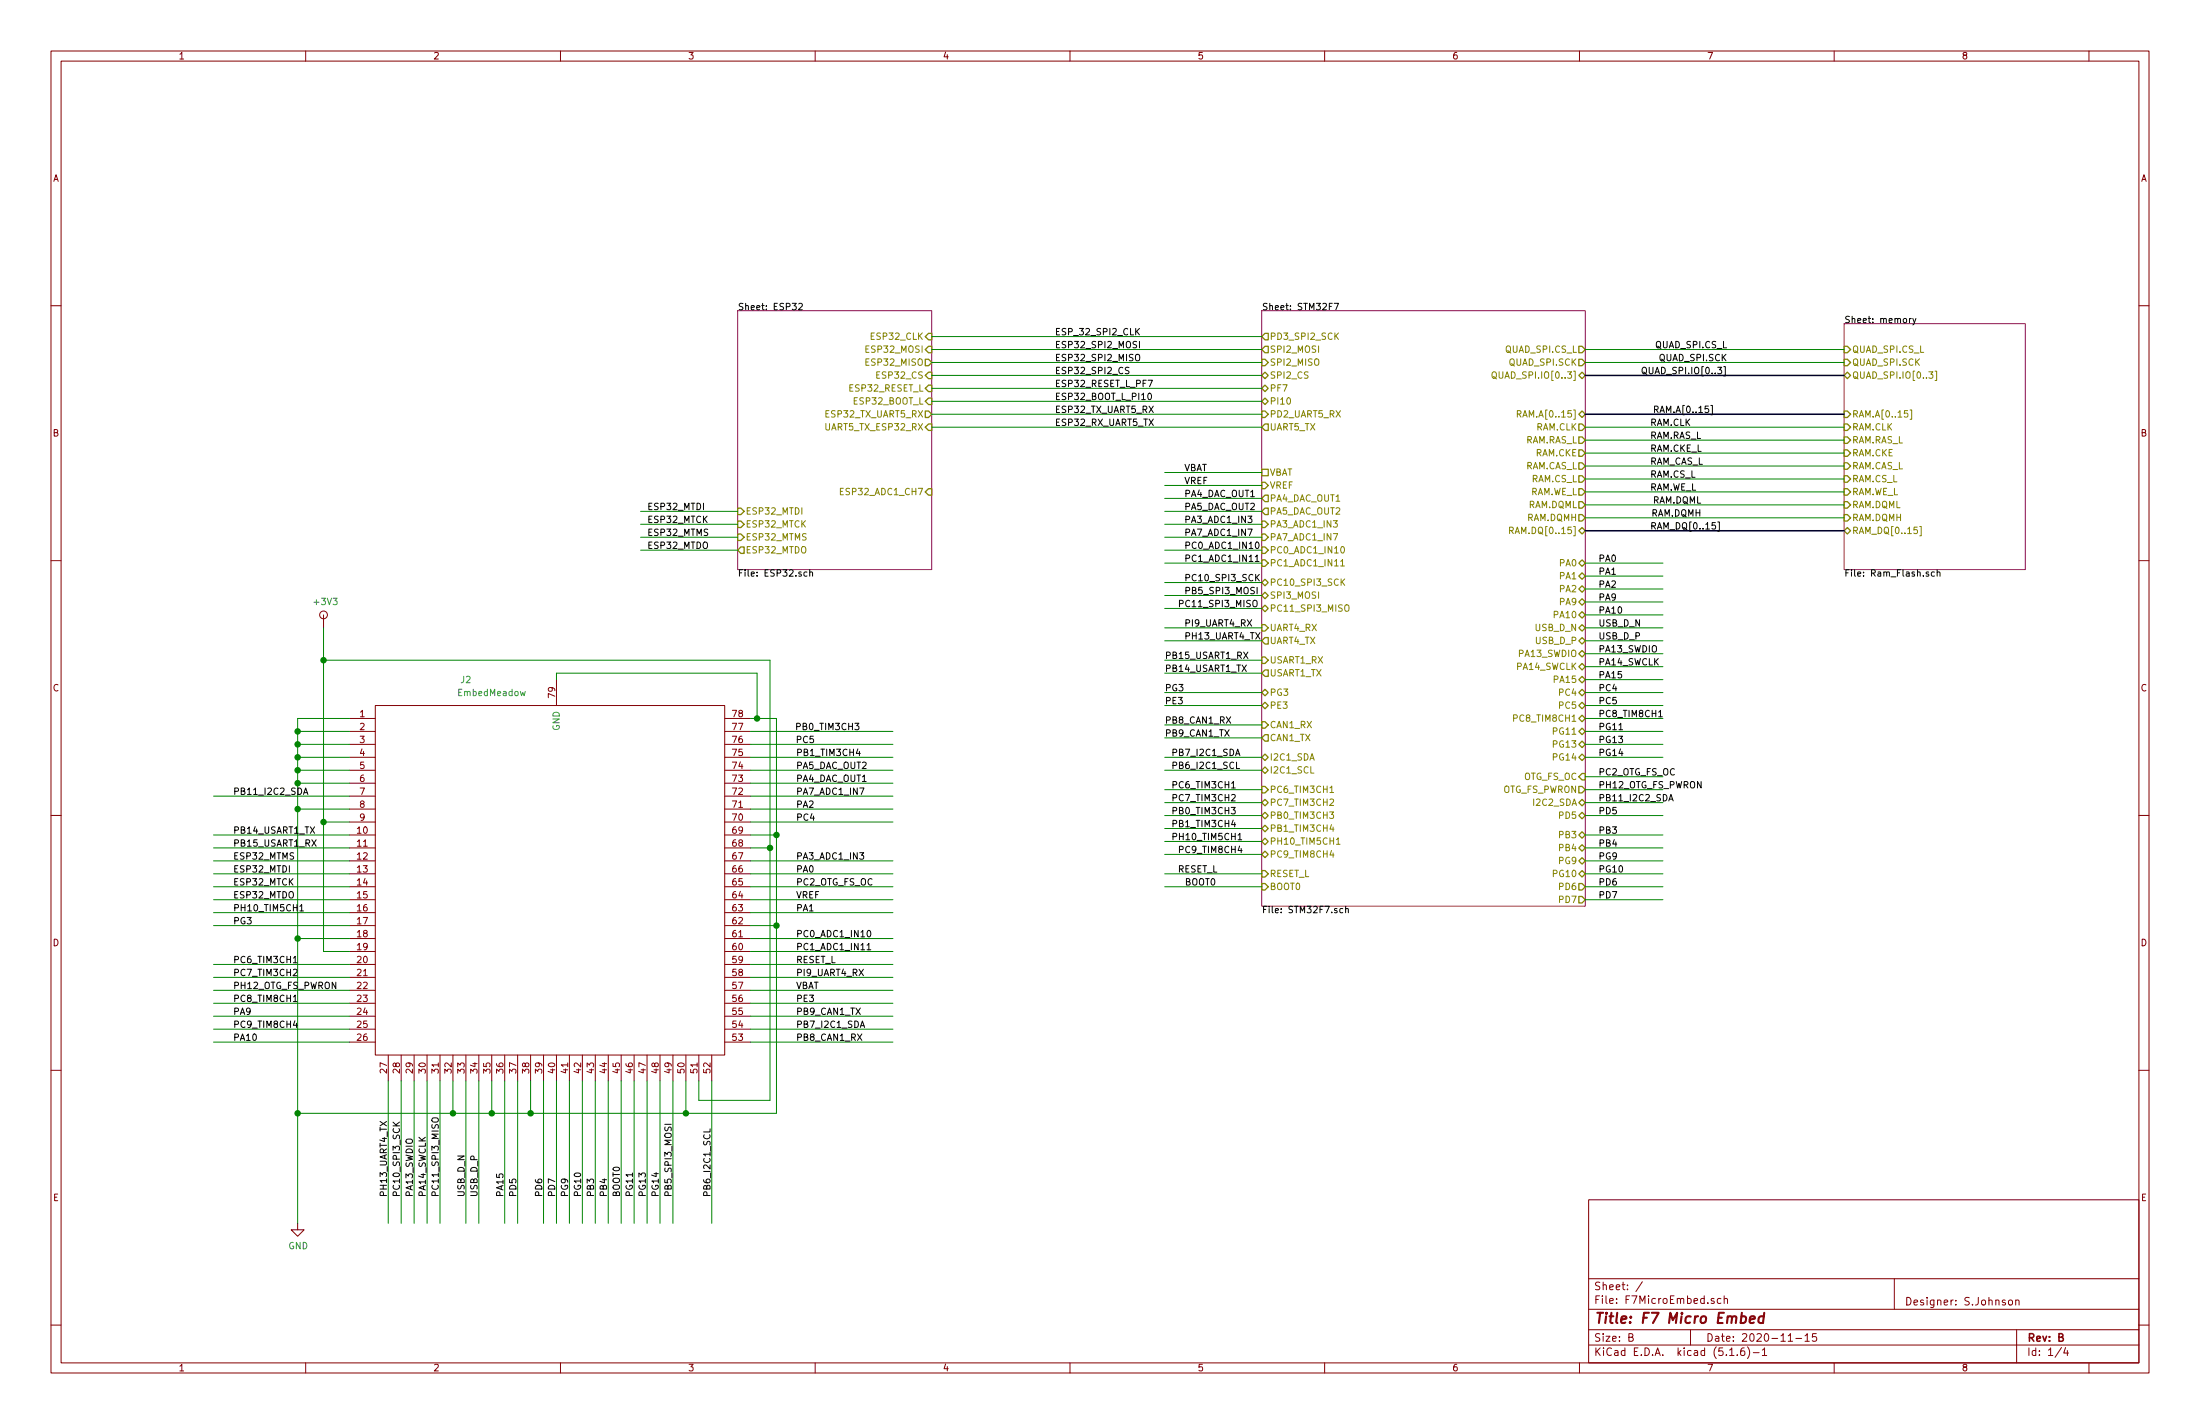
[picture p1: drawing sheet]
<svg xmlns="http://www.w3.org/2000/svg" width="432mm" height="279mm" viewBox="0 0 432 279" stroke-linecap="round" stroke-linejoin="round" font-family="sans-serif">
<g fill="none" stroke="#840000" stroke-width=".2">
<path d="M10 10h411.8v259.4h-411.8zM12 12h407.8v255.4h-407.8zM60 10v2M110 10v2M160 10v2M210 10v2M260 10v2M310 10v2M360 10v2M410 10v2M10 60h2M419.8 60h2"/>
<path d="M10 110h2M419.8 110h2M63.5 120.7v2.5M73.7 138.4h68.5v68.6h-68.5zM109.2 133.4v5M10 160h2M68.6 141h5.1M68.6 143.5h5.1M68.6 146.1h5.1M68.6 148.6h5.1M68.6 151.1h5.1M68.6 153.7h5.1"/>
<path d="M68.6 156.2h5.1M68.6 158.8h5.1M142.2 141h5.1M142.2 143.5h5.1M142.2 146.1h5.1M142.2 148.6h5.1M142.2 151.1h5.1M142.2 153.7h5.1M142.2 156.2h5.1M142.2 158.8h5.1M419.8 160h2M68.6 163.8h5.1"/>
<path d="M68.6 166.4h5.1M68.6 168.9h5.1M68.6 171.5h5.1M68.6 174h5.1M68.6 176.5h5.1M68.6 179.1h5.1M68.6 161.3h5.1M142.2 163.8h5.1M142.2 166.4h5.1M142.2 168.9h5.1M142.2 171.5h5.1M142.2 174h5.1"/>
<path d="M142.2 176.5h5.1M142.2 179.1h5.1M142.2 161.3h5.1M68.6 181.6h5.1M68.6 184.2h5.1M68.6 186.7h5.1M68.6 189.2h5.1M68.6 191.8h5.1M68.6 194.3h5.1M68.6 196.9h5.1M68.6 199.4h5.1M142.2 181.6h5.1"/>
<path d="M142.2 184.2h5.1M142.2 186.7h5.1M142.2 189.2h5.1M142.2 191.8h5.1M142.2 194.3h5.1M142.2 196.9h5.1M142.2 199.4h5.1M10 210h2M68.6 201.9h5.1M68.6 204.5h5.1M76.2 207v5.1M78.7 207v5.1"/>
<path d="M81.3 207v5.1M83.8 207v5.1M86.4 207v5.1M88.9 207v5.1M91.4 207v5.1M94 207v5.1M96.5 207v5.1M99.1 207v5.1M101.6 207v5.1M104.1 207v5.1M106.7 207v5.1M109.2 207v5.1"/>
<path d="M111.8 207v5.1M114.3 207v5.1M116.8 207v5.1M119.4 207v5.1M121.9 207v5.1M124.5 207v5.1M127 207v5.1M129.5 207v5.1M132.1 207v5.1M134.6 207v5.1M137.2 207v5.1M139.7 207v5.1"/>
<path d="M142.2 201.9h5.1M142.2 204.5h5.1M419.8 210h2M311.8 235.4h108v32h-108zM10 260h2M58.4 240v1.3h1.3l-1.3 1.3-1.3-1.3h1.3M311.8 256.9h108M311.8 250.9h108M322.4 251.5l-1.3 1.9M336.4 254.8a.37 .37 0 0 0-.6 .2l.1 .2 .5 .1 .1 .2-.2 .3-.5-.1M337.8 254.8h-.5l-.2 .2v.6l.2 .2 .5-.1M338.4 254.9l.1-.1a.37 .37 0 0 1 .6 .2v.8"/>
<path d="M338.4 254.3v1.5M371.8 250.9v6M394.3 255.2l.2-.1 .4 .1 .1 .6-.1 .2-.4 .1-.2-.2zM395.6 255.2l.1-.1a.37 .37 0 0 1 .6 .2v.8M395.6 255.1v1M419.8 260h2M60 267.4v2M110 267.4v2M160 267.4v2M210 267.4v2M260 267.4v2M310 267.4v2"/>
<path d="M311.8 263.9h108M311.8 260.9h108M319.7 262.4l.7-.1 .1-.2-.1-.4h-.7v1.5h.6l.2-.2 .1-.3-.4-.3M331.8 260.9v3M339.5 266h.8M341 265.8v.2M342.3 264.5h-.4a1.16 1.16 0 0 0-.1 1.4l.4 .1 .2-.2 .1-.5-.3-.3-.4 .1-.2 .2M343 264.3a1.71 1.71 0 0 1 0 2.2M344.1 265.4h1.2M345.9 264.9l.4-.4v1.5M345.9 266h.9M351 263.2h.8"/>
<path d="M352.5 262.6h1.1M354.3 262.1l.4-.4v1.5M354.3 263.2h.8M356.5 261.7h-.7l-.1 .7 .2-.1h.5l.2 .2-.1 .5-.2 .2-.6-.2M360 267.4v2M395.8 260.9v6.5M404.6 264.4l-1.2 1.9M405.4 264.4l-.3 1.1h.9M405.8 265v1M410 267.4v2"/>
<circle cx="63.5" cy="120.6" r=".76"/>
</g>
<path d="M343.4 258.9l1-.2v-.4h-.6l-.3 .2v1l.1 .1 .6-.1M346.2 258.3a.68 .68 0 0 0-1 .3v.8l.3 .2 .5-.1M346.3 257.6l-.3 2" fill="none" stroke="#840000" stroke-width=".41"/>
<path d="M144.8 61h38.1v50.8h-38.1zM247.6 61h63.5v116.8h-63.5zM361.9 63.5h35.6v48.3h-35.6z" fill="none" stroke="#840084" stroke-width=".2"/>
<g fill="none" stroke="#000" stroke-width=".2">
<path d="M156.8 59.6l.5-.1 .2 .4-.8 .9h.8M261.9 59.5h.8l-.5 1.3M221.6 72.1h-.5l-.2 .2 .1 .3 .5 .2v.4l-.2 .1h-.4M222.9 69.7l.3-.2a.44 .44 0 0 1 .5 .5l-.1 .6-.4 .2-.3-.2zM223.1 65l.5 .7M223.6 64.4l-.7 .8M223.6 67v1.2M225.3 74.6h.9l-.6 1.3M225.4 77.3l.2-.2a.67 .67 0 0 1 .4 .7 .67 .67 0 0 1-.4 .6l-.3-.5zM322.4 72.2l.2-.1a.45 .45 0 0 1 .6 .4l-.2 .8h-.5a.92 .92 0 0 1-.1-1.1zM322.6 73l.6 .5M374.8 62.5v.8"/>
<path d="M375.1 62.5l-.3 .2M375.4 62.5l.3 .8M376 62.5l-.4 1.1-.2 .2M324.7 80.3l.7-.1v-.4l-.7-.1v1.2M325 80.3l.5 .6M158.4 112.3l-.4-.1-.2 .2 .1 .6h.5M158.9 112.3h.5l.1 .8M158.9 111.8v1.3M244.9 103.8h.9l-.6 1.3M245.9 118l.3-.2a.44 .44 0 0 1 .5 .4v.7l-.5 .1-.3-.1zM246.4 109.2l.3-.3v1.3M246.4 110.2h.7"/>
<path d="M246.5 106.5l.2-.2a.67 .67 0 0 1 .4 .7 .67 .67 0 0 1-.4 .6l-.3-.5zM246.6 113.3l.6 .7M246.7 115.2v1.3M247.2 112.7l-.7 .7M337.2 102.4h.3v1.8h-.3M378.5 112.3l-.3-.1-.2 .2 .1 .2 .4 .1v.3h-.5M379.7 112.3l-.4-.1-.2 .2 .1 .6h.5M380.2 112.3h.5l.1 .8M380.2 111.8v1.3M244.1 127.9l.8 1.3M244.9 127.9l-.8 1.3M59.6 155.9l.4-1.3 .4 1.3"/>
<path d="M59.7 155.5h.6M156.4 142.6l.6-.1 .1-.2-.1-.3-.6-.1v1.3M168.4 146.9l-.3 .9h.8M168.7 147.4v.9M168.7 154.6h.9l-.6 1.3M241.7 158.4h.7l-.4 .5 .4 .1-.1 .6-.4 .1-.2-.1M241.7 156l.5-.1 .2 .3-.7 .9h.7M241.7 154.6h.7M242.5 148.3l.4-1.3 .5 1.3M242.6 147.9h.6M242.7 149.5v1.3h.6M325.6 140.6h.7"/>
<path d="M327.5 157.1l.5-1.2 .4 1.2M327.7 156.8h.6M58.9 177.8l.3-.3v1.2M58.9 178.7h.7M61.2 164.8l.9 1.2M62.1 164.8l-.9 1.2M242 160.9l-.3 .9h.8M242.3 161.4v.8M243 163.9l.4-.4v1.3M243 164.8h.7M243.3 166l-.3 .9h.8M263.6 178.3h-.4l-.2 .2 .1 .5h.5"/>
<path d="M264.1 178.4l.5-.1v.8M264.1 177.8v1.3M57.6 190.3l.5-.1 .2 .3-.8 .9h.8M57.6 196.5h.7M57.6 188.9h.7M170.2 185.4l.3-.3v1.3M170.2 186.4h.7M170.3 182.7l.2-.2a.67 .67 0 0 1 .4 .7 .67 .67 0 0 1-.4 .6l-.3-.5zM57.9 200.3l-.3 .9h.8M84.9 219.4h1l.1 .2-.1 .5-.7 .1a.44 .44 0 0 1-.4-.6zM168.9 201.6l.4-1.3 .4 1.3M169 201.2h.6"/>
<path d="M77.1 220.2l.8 .7M78.4 220.2l-.7 .5M124.1 230.1v.8M130.5 220.6h1.2M139.4 221.5v.6h-1.3"/>
</g>
<g fill="none" stroke="#848400" stroke-width=".2">
<path d="M262.2 65.9l.5 .7M262.7 65.3l-.7 .8M292.9 73.1l.2-.2a.45 .45 0 0 1 .6 .5l-.2 .8h-.5a.92 .92 0 0 1-.1-1.1zM293.1 73.9l.7 .4M378.6 72.9h.8l-.4 .5 .3 .2v.6h-.5l-.2-.1M379.8 72.8h.3v1.9h-.3M164.9 96.4h.5M165.5 95.8h-.6v1.3h.6M297.8 81.2l.7-.1v-.4l-.7-.1v1.2M298.1 81.2l.4 .6M374.9 80.4h.3v1.9h-.3M261.7 104.7h.8l-.5 1.3"/>
<path d="M263.1 110.1l.4-.3v1.2M263.1 111h.8M263.3 107.4l.1-.2a.67 .67 0 0 1 .5 .7 .67 .67 0 0 1-.5 .6l-.3-.5zM263.4 114.1l.5 .8M263.9 113.6l-.7 .7M264 118.8l.2-.1a.44 .44 0 0 1 .6 .4l-.1 .7-.5 .1-.2-.1zM296.3 104.1l.6-.1 .1-.1v-.3l-.7-.2v1.3M296.6 104.1l.4 .6M376.8 103.3h.3v1.8h-.3M261 159.3h.7l-.4 .5 .4 .1-.1 .6-.4 .1-.2-.1M261 156.9l.5-.1 .2 .3-.7 .9h.7M261 155.5h.7"/>
<path d="M297.1 140.9h.6l.1-.2-.1-.3-.6-.1v1.2M261.3 161.8l-.3 .9h.8M261.3 166.9l-.3 .9h.8M261.6 162.3v.8M262.3 164.7l.4-.3v1.3M262.3 165.7h.7"/>
</g>
<g fill="none" stroke="#848400" stroke-width=".25">
<path d="M181.6 70.5h.6l.7 .6-.7 .7h-.6zM182.2 67.9h.7v1.3h-.7l-.6-.6zM182.2 65.4h.7v1.3h-.7l-.6-.7zM182.2 73h.7v1.3h-.7l-.6-.6zM182.2 75.6h.7v1.2h-.7l-.6-.6zM182.2 78.1h.7v1.3h-.7l-.6-.7zM247.6 73.7l.7-.7 .6 .7-.6 .6zM247.6 70.5h.7l.6 .6-.6 .7h-.7zM247.6 78.7l.7-.6 .6 .6-.6 .7zM247.6 76.2l.7-.6 .6 .6-.6 .6zM248.3 67.9h.6v1.3h-.6l-.7-.6zM248.3 65.4h.6v1.3h-.6l-.7-.7z"/>
<path d="M309.9 73.7l.6-.7 .6 .7-.6 .6zM309.9 70.5h.6l.6 .6-.6 .7h-.6zM309.9 67.9h.6l.6 .7-.6 .6h-.6zM361.9 73.7l.7-.7 .6 .7-.6 .6zM361.9 70.5h.7l.6 .6-.6 .7h-.7zM361.9 67.9h.7l.6 .7-.6 .6h-.7zM144.8 99.7h.6l.6 .6-.6 .7h-.6zM181.6 80.6h.6l.7 .7-.7 .6h-.6zM182.2 83.2h.7v1.3h-.7l-.6-.7zM182.2 95.9h.7v1.3h-.7l-.6-.7zM247.6 94.6h.7l.6 .7-.6 .6h-.7zM247.6 80.6h.7l.6 .7-.6 .6h-.7z"/>
<path d="M247.6 97.8l.7-.6h.6v1.2h-.6zM247.6 92.1h1.3v1.2h-1.3zM248.3 83.2h.6v1.3h-.6l-.7-.7zM248.3 99.7h.6v1.3h-.6l-.7-.7zM309.9 81.3l.6-.7 .6 .7-.6 .6zM309.9 83.2h.6l.6 .6-.6 .7h-.6zM309.9 85.7h.6l.6 .7-.6 .6h-.6zM309.9 88.3h.6l.6 .6-.6 .6h-.6zM309.9 90.8h.6l.6 .6-.6 .7h-.6zM309.9 93.3h.6l.6 .7-.6 .6h-.6zM309.9 95.9h.6l.6 .6-.6 .7h-.6zM309.9 98.4h.6l.6 .7-.6 .6h-.6z"/>
<path d="M361.9 80.6h.7l.6 .7-.6 .6h-.7zM361.9 83.2h.7l.6 .6-.6 .7h-.7zM361.9 88.3h.7l.6 .6-.6 .6h-.7zM361.9 90.8h.7l.6 .6-.6 .7h-.7zM361.9 85.7h.7l.6 .7-.6 .6h-.7zM361.9 95.9h.7l.6 .6-.6 .7h-.7zM361.9 93.3h.7l.6 .7-.6 .6h-.7zM361.9 98.4h.7l.6 .7-.6 .6h-.7zM144.8 102.2h.6l.6 .7-.6 .6h-.6zM144.8 104.8h.6l.6 .6-.6 .6h-.6zM145.4 107.3h.6v1.3h-.6l-.6-.6zM247.6 116.8l.7-.6 .6 .6-.6 .7z"/>
<path d="M247.6 107.3h.7l.6 .7-.6 .6h-.7zM247.6 109.9h.7l.6 .6-.6 .6h-.7zM247.6 114.3l.7-.6 .6 .6-.6 .6zM247.6 119.4l.7-.7 .6 .7-.6 .6zM247.6 102.2h.7l.6 .7-.6 .6h-.7zM247.6 104.8h.7l.6 .6-.6 .6h-.7zM309.9 101h.6l.6 .6-.6 .6h-.6zM309.9 104.1l.6-.6 .6 .6-.6 .7zM309.9 110.5l.6-.6 .6 .6-.6 .6zM309.9 113l.6-.6 .6 .6-.6 .7zM309.9 115.6l.6-.7 .6 .7-.6 .6zM309.9 118.1l.6-.6 .6 .6-.6 .6z"/>
<path d="M361.9 101h.7l.6 .6-.6 .6h-.7zM361.9 104.1l.7-.6 .6 .6-.6 .7zM247.6 132.1l.7-.7h.6v1.3h-.6zM247.6 128.9h.7l.6 .6-.6 .7h-.7zM247.6 122.6h.7l.6 .6-.6 .6h-.7zM247.6 135.9l.7-.6 .6 .6-.6 .6zM247.6 138.4l.7-.6 .6 .6-.6 .7zM248.3 125.1h.6v1.3h-.6l-.7-.7zM309.9 120.7l.6-.7 .6 .7-.6 .6zM309.9 123.2l.6-.6 .6 .6-.6 .6zM309.9 125.7l.6-.6 .6 .6-.6 .7zM309.9 128.3l.6-.7 .6 .7-.6 .6z"/>
<path d="M309.9 130.8l.6-.6 .6 .6-.6 .6zM309.9 133.4l.6-.7 .6 .7-.6 .6zM309.9 135.9l.6-.6 .6 .6-.6 .6zM309.9 138.4l.6-.6 .6 .6-.6 .7zM247.6 151.1l.7-.6 .6 .6-.6 .7zM247.6 148.6l.7-.6 .6 .6-.6 .6zM247.6 141.6h.7l.6 .6-.6 .7h-.7zM247.6 154.3h.7l.6 .6-.6 .7h-.7zM247.6 157.5l.7-.7 .6 .7-.6 .6zM248.3 144.1h.6v1.3h-.6l-.7-.6zM309.9 157.5l.6-.7 .6 .7-.6 .6zM309.9 154.3h.6l.6 .6-.6 .7h-.6z"/>
<path d="M309.9 152.4l.6-.6h.6v1.2h-.6zM309.9 141l.6-.7 .6 .7-.6 .6zM309.9 143.5l.6-.6 .6 .6-.6 .6zM309.9 146.1l.6-.7 .6 .7-.6 .6zM309.9 148.6l.6-.6 .6 .6-.6 .6zM247.6 160l.7-.6 .6 .6-.6 .7zM247.6 162.6l.7-.7 .6 .7-.6 .6zM247.6 165.1l.7-.6 .6 .6-.6 .6zM247.6 167.6l.7-.6 .6 .6-.6 .7zM247.6 170.8h.7l.6 .7-.6 .6h-.7zM247.6 173.4h.7l.6 .6-.6 .6h-.7zM309.9 160l.6-.6 .6 .6-.6 .7z"/>
<path d="M309.9 163.8l.6-.6 .6 .6-.6 .7zM309.9 166.4l.6-.7 .6 .7-.6 .6zM309.9 171.5l.6-.7 .6 .7-.6 .6zM309.9 168.9l.6-.6 .6 .6-.6 .6zM309.9 173.4h.6l.6 .6-.6 .6h-.6zM309.9 175.9h.6l.6 .6-.6 .7h-.6z"/>
</g>
<path d="M102.1 135.7l.3 .8 .2-.6 .3 .6 .2-.8" fill="none" stroke="#008484" stroke-width=".2"/>
<path d="M311.1 73.7h50.8M311.1 81.3h50.8M311.1 104.1h50.8" fill="none" stroke="#000084" stroke-width=".3"/>
<g fill="none" stroke="#008400" stroke-width=".2">
<path d="M182.9 71.1h64.7M182.9 78.7h64.7M182.9 76.2h64.7M182.9 73.7h64.7M182.9 68.6h64.7M182.9 66h64.7M311.1 71.1h50.8M311.1 68.6h50.8M182.9 81.3h64.7M182.9 83.8h64.7M228.6 92.7h19M228.6 95.3h19"/>
<path d="M228.6 97.8h19M311.1 83.8h50.8M311.1 99.1h50.8M311.1 96.5h50.8M311.1 94h50.8M311.1 91.4h50.8M311.1 88.9h50.8M311.1 86.4h50.8M125.7 102.9h19.1M125.7 105.4h19.1M125.7 108h19.1M125.7 100.3h19.1"/>
<path d="M228.6 102.9h19M228.6 105.4h19M228.6 108h19M228.6 110.5h19M228.6 100.3h19M228.6 114.3h19M228.6 116.8h19M228.6 119.4h19M311.1 101.6h50.8M311.1 110.5h15.3M311.1 113h15.3M311.1 115.6h15.3"/>
<path d="M311.1 118.1h15.3M63.5 129.5h87.6v86.4h-13.9v-3.8M63.5 123.2v63.5h5.1M109.2 133.4v-1.3h39.4v8.9M228.6 129.5h19M228.6 123.2h19M228.6 125.7h19M228.6 132.1h19M228.6 135.9h19M228.6 138.4h19M311.1 123.2h15.3M311.1 125.7h15.3"/>
<path d="M311.1 135.9h15.3M311.1 138.4h15.3M311.1 120.7h15.3M311.1 130.8h15.3M311.1 133.4h15.3M311.1 128.3h15.3M41.9 156.2h26.7M58.4 146.1h10.2M58.4 143.5h10.2M58.4 151.1h10.2M58.4 148.6h10.2M58.4 158.8h10.2"/>
<path d="M58.4 153.7h10.2M68.6 141h-10.2v99M147.3 141h5.1v77.4h-94M147.3 146.1h28M147.3 143.5h28M147.3 151.1h28M147.3 148.6h28M147.3 158.8h28M147.3 156.2h28M147.3 153.7h28M228.6 151.1h19M228.6 148.6h19"/>
<path d="M228.6 154.9h19M228.6 157.5h19M228.6 142.2h19M228.6 144.8h19M311.1 146.1h15.3M311.1 143.5h15.3M311.1 141h15.3M311.1 148.6h15.3M311.1 154.9h15.3M311.1 157.5h15.3M311.1 152.4h15.3M41.9 166.4h26.7"/>
<path d="M41.9 163.8h26.7M41.9 179.1h26.7M41.9 176.5h26.7M41.9 174h26.7M41.9 171.5h26.7M41.9 168.9h26.7M63.5 161.3h5.1M147.3 166.4h3.8M147.3 163.8h5.1M147.3 179.1h28M147.3 176.5h28M147.3 174h28"/>
<path d="M147.3 171.5h28M147.3 168.9h28M147.3 161.3h28M228.6 174h19M228.6 171.5h19M228.6 160h19M228.6 162.6h19M228.6 165.1h19M228.6 167.6h19M311.1 166.4h15.3M311.1 163.8h15.3M311.1 176.5h15.3"/>
<path d="M311.1 174h15.3M311.1 171.5h15.3M311.1 168.9h15.3M311.1 160h15.3M41.9 181.6h26.7M41.9 199.4h26.7M41.9 196.9h26.7M41.9 194.3h26.7M41.9 191.8h26.7M41.9 189.2h26.7M58.4 184.2h10.2M147.3 181.6h5.1"/>
<path d="M147.3 199.4h28M147.3 196.9h28M147.3 194.3h28M147.3 191.8h28M147.3 189.2h28M147.3 186.7h28M147.3 184.2h28M41.9 204.5h26.7M41.9 201.9h26.7M76.2 212.1v27.9M78.7 212.1v27.9M81.3 212.1v27.9"/>
<path d="M83.8 212.1v27.9M86.4 212.1v27.9M88.9 212.1v6.3M91.4 212.1v27.9M94 212.1v27.9M96.5 212.1v6.3M99.1 212.1v27.9M101.6 212.1v27.9M104.1 212.1v6.3M106.7 212.1v27.9M109.2 212.1v27.9M111.8 212.1v27.9"/>
<path d="M114.3 212.1v27.9M116.8 212.1v27.9M119.4 212.1v27.9M121.9 212.1v27.9M124.5 212.1v27.9M127 212.1v27.9M129.5 212.1v27.9M132.1 212.1v27.9M134.6 212.1v6.3M139.7 212.1v27.9M147.3 204.5h28M147.3 201.9h28"/>
</g>
<g fill="#008400" stroke="#008400" stroke-width=".25">
<circle cx="96.5" cy="218.4" r=".51"/>
<circle cx="88.9" cy="218.4" r=".51"/>
<circle cx="58.4" cy="218.4" r=".51"/>
<circle cx="148.6" cy="141" r=".51"/>
<circle cx="58.4" cy="153.7" r=".51"/>
<circle cx="63.5" cy="129.5" r=".51"/>
<circle cx="104.1" cy="218.4" r=".51"/>
<circle cx="151.1" cy="166.4" r=".51"/>
<circle cx="152.4" cy="163.8" r=".51"/>
<circle cx="63.5" cy="161.3" r=".51"/>
<circle cx="58.4" cy="158.8" r=".51"/>
<circle cx="58.4" cy="184.2" r=".51"/>
<circle cx="152.4" cy="181.6" r=".51"/>
<circle cx="58.4" cy="143.5" r=".51"/>
<circle cx="58.4" cy="146.1" r=".51"/>
<circle cx="58.4" cy="148.6" r=".51"/>
<circle cx="58.4" cy="151.1" r=".51"/>
<circle cx="134.6" cy="218.4" r=".51"/>
</g>
<text font-size="2.8" fill="#840000" x="312.8" y="259.7">Title: F7 Micro Embed</text>
<g font-size="2.1" fill="#840000">
<text x="312.8" y="255.8">File: F7MicroEmbed.sch</text>
<text x="312.8" y="253.1">Sheet: /</text>
<text x="373.8" y="256.1">Designer: S.Johnson</text>
<text x="312.8" y="263.2">Size: B</text>
<text x="334.8" y="263.2">Date: 2020-11-15</text>
<text x="397.8" y="263.2">Rev: B</text>
<text x="312.8" y="266">KiCad E.D.A. kicad (5.1.6)-1</text>
<text x="397.8" y="266">Id: 1/4</text>
</g>
<g font-size="1.8" fill="#840000">
<text x="35" y="11.6">1</text>
<text x="85" y="11.6">2</text>
<text x="135" y="11.6">3</text>
<text x="185" y="11.6">4</text>
<text x="235" y="11.6">5</text>
<text x="285" y="11.6">6</text>
<text x="335" y="11.6">7</text>
<text x="385" y="11.6">8</text>
<text x="10.4" y="35.6">A</text>
<text x="420.2" y="35.6">A</text>
<text x="10.4" y="85.6">B</text>
<text x="420.2" y="85.6">B</text>
<text x="10.4" y="135.6">C</text>
<text x="109" y="136.9" transform="rotate(-90 109 136.9)">79</text>
<text x="420.2" y="135.6">C</text>
<text x="70.6" y="140.7">1</text>
<text x="70.6" y="143.3">2</text>
<text x="143.8" y="143.3">77</text>
<text x="143.8" y="140.7">78</text>
<text x="70.6" y="145.8">3</text>
<text x="70.6" y="148.3">4</text>
<text x="143.8" y="148.3">75</text>
<text x="143.8" y="145.8">76</text>
<text x="70.6" y="150.9">5</text>
<text x="70.6" y="153.4">6</text>
<text x="70.6" y="156">7</text>
<text x="143.8" y="156">72</text>
<text x="143.8" y="153.4">73</text>
<text x="143.8" y="150.9">74</text>
<text x="70.6" y="158.5">8</text>
<text x="70.6" y="161">9</text>
<text x="143.8" y="161">70</text>
<text x="143.8" y="158.5">71</text>
<text x="70.2" y="163.6">10</text>
<text x="70.2" y="166.1">11</text>
<text x="143.8" y="166.1">68</text>
<text x="143.8" y="163.6">69</text>
<text x="70.2" y="168.7">12</text>
<text x="70.2" y="171.2">13</text>
<text x="70.2" y="173.7">14</text>
<text x="143.8" y="173.7">65</text>
<text x="143.8" y="171.2">66</text>
<text x="143.8" y="168.7">67</text>
<text x="70.2" y="176.3">15</text>
<text x="70.2" y="178.8">16</text>
<text x="143.8" y="178.8">63</text>
<text x="143.8" y="176.3">64</text>
<text x="10.4" y="185.6">D</text>
<text x="70.2" y="181.4">17</text>
<text x="70.2" y="183.9">18</text>
<text x="143.8" y="183.9">61</text>
<text x="143.8" y="181.4">62</text>
<text x="420.2" y="185.6">D</text>
<text x="70.2" y="186.4">19</text>
<text x="70.2" y="189">20</text>
<text x="70.2" y="191.5">21</text>
<text x="143.8" y="191.5">58</text>
<text x="143.8" y="189">59</text>
<text x="143.8" y="186.4">60</text>
<text x="70.2" y="194.1">22</text>
<text x="70.2" y="196.6">23</text>
<text x="143.8" y="196.6">56</text>
<text x="143.8" y="194.1">57</text>
<text x="70.2" y="199.1">24</text>
<text x="70.2" y="201.7">25</text>
<text x="143.8" y="201.7">54</text>
<text x="143.8" y="199.1">55</text>
<text x="70.2" y="204.2">26</text>
<text x="143.8" y="204.2">53</text>
<text x="75.9" y="210.5" transform="rotate(-90 75.9 210.5)">27</text>
<text x="78.5" y="210.5" transform="rotate(-90 78.5 210.5)">28</text>
<text x="81" y="210.5" transform="rotate(-90 81 210.5)">29</text>
<text x="83.6" y="210.5" transform="rotate(-90 83.6 210.5)">30</text>
<text x="86.1" y="210.5" transform="rotate(-90 86.1 210.5)">31</text>
<text x="88.6" y="210.5" transform="rotate(-90 88.6 210.5)">32</text>
<text x="91.2" y="210.5" transform="rotate(-90 91.2 210.5)">33</text>
<text x="93.7" y="210.5" transform="rotate(-90 93.7 210.5)">34</text>
<text x="96.3" y="210.5" transform="rotate(-90 96.3 210.5)">35</text>
<text x="98.8" y="210.5" transform="rotate(-90 98.8 210.5)">36</text>
<text x="101.3" y="210.5" transform="rotate(-90 101.3 210.5)">37</text>
<text x="103.9" y="210.5" transform="rotate(-90 103.9 210.5)">38</text>
<text x="106.4" y="210.5" transform="rotate(-90 106.4 210.5)">39</text>
<text x="109" y="210.5" transform="rotate(-90 109 210.5)">40</text>
<text x="111.5" y="210.5" transform="rotate(-90 111.5 210.5)">41</text>
<text x="114" y="210.5" transform="rotate(-90 114 210.5)">42</text>
<text x="116.6" y="210.5" transform="rotate(-90 116.6 210.5)">43</text>
<text x="119.1" y="210.5" transform="rotate(-90 119.1 210.5)">44</text>
<text x="121.7" y="210.5" transform="rotate(-90 121.7 210.5)">45</text>
<text x="124.2" y="210.5" transform="rotate(-90 124.2 210.5)">46</text>
<text x="126.7" y="210.5" transform="rotate(-90 126.7 210.5)">47</text>
<text x="129.3" y="210.5" transform="rotate(-90 129.3 210.5)">48</text>
<text x="131.8" y="210.5" transform="rotate(-90 131.8 210.5)">49</text>
<text x="134.4" y="210.5" transform="rotate(-90 134.4 210.5)">50</text>
<text x="136.9" y="210.5" transform="rotate(-90 136.9 210.5)">51</text>
<text x="139.4" y="210.5" transform="rotate(-90 139.4 210.5)">52</text>
<text x="10.4" y="235.6">E</text>
<text x="420.2" y="235.6">E</text>
<text x="35" y="269">1</text>
<text x="85" y="269">2</text>
<text x="135" y="269">3</text>
<text x="185" y="269">4</text>
<text x="235" y="269">5</text>
<text x="285" y="269">6</text>
<text x="335" y="269">7</text>
<text x="385" y="269">8</text>
</g>
<g font-size="1.8">
<text x="144.8" y="60.9">Sheet: ESP32</text>
<text x="207" y="65.8">ESP_32_SPI2_CLK</text>
<text x="247.6" y="60.9">Sheet: STM32F7</text>
<text x="361.9" y="63.4">Sheet: memory</text>
<text x="207" y="68.3">ESP32_SPI2_MOSI</text>
<text x="207" y="70.9">ESP32_SPI2_MISO</text>
<text x="325" y="68.3">QUAD_SPI.CS_L</text>
<text x="325.8" y="70.9">QUAD_SPI.SCK</text>
<text x="207" y="73.4">ESP32_SPI2_CS</text>
<text x="207" y="75.9">ESP32_RESET_L_PF7</text>
<text x="323.6" y="73.4">QUAD_SPI.IO[0..3]</text>
<text x="207" y="78.5">ESP32_BOOT_L_PI10</text>
<text x="207" y="81">ESP32_TX_UART5_RX</text>
<text x="207" y="83.6">ESP32_RX_UART5_TX</text>
<text x="323.8" y="83.6">RAM.CLK</text>
<text x="325.7" y="81">RAM.A[0..15]</text>
<text x="323.8" y="86.1">RAM.RAS_L</text>
<text x="323.8" y="88.6">RAM.CKE_L</text>
<text x="232.4" y="92.5">VBAT</text>
<text x="232.4" y="95">VREF</text>
<text x="323.8" y="91.2">RAM_CAS_L</text>
<text x="323.8" y="93.7">RAM.CS_L</text>
<text x="127" y="100.1">ESP32_MTDI</text>
<text x="232.4" y="100.1">PA5_DAC_OUT2</text>
<text x="232.4" y="97.5">PA4_DAC_OUT1</text>
<text x="323.8" y="96.3">RAM.WE_L</text>
<text x="324.1" y="101.3">RAM.DQMH</text>
<text x="324.3" y="98.8">RAM.DQML</text>
<text x="127" y="105.2">ESP32_MTMS</text>
<text x="127" y="107.7">ESP32_MTDO</text>
<text x="127" y="102.6">ESP32_MTCK</text>
<text x="232.4" y="102.6">PA3_ADC1_IN3</text>
<text x="232.4" y="105.2">PA7_ADC1_IN7</text>
<text x="232.4" y="107.7">PC0_ADC1_IN10</text>
<text x="323.8" y="103.9">RAM_DQ[0..15]</text>
<text x="144.8" y="113.1">File: ESP32.sch</text>
<text x="232.4" y="110.2">PC1_ADC1_IN11</text>
<text x="313.7" y="110.2">PA0</text>
<text x="313.7" y="112.8">PA1</text>
<text x="361.9" y="113.1">File: Ram_Flash.sch</text>
<text x="231.1" y="119.1">PC11_SPI3_MISO</text>
<text x="232.4" y="114">PC10_SPI3_SCK</text>
<text x="232.4" y="116.6">PB5_SPI3_MOSI</text>
<text x="313.7" y="117.9">PA9</text>
<text x="313.7" y="115.3">PA2</text>
<text x="232.4" y="122.9">PI9_UART4_RX</text>
<text x="232.4" y="125.5">PH13_UART4_TX</text>
<text x="313.7" y="125.5">USB_D_P</text>
<text x="313.7" y="122.9">USB_D_N</text>
<text x="313.7" y="120.4">PA10</text>
<text x="228.6" y="129.3">PB15_USART1_RX</text>
<text x="228.6" y="131.8">PB14_USART1_TX</text>
<text x="313.7" y="128">PA13_SWDIO</text>
<text x="313.7" y="130.6">PA14_SWCLK</text>
<text x="228.6" y="135.6">PG3</text>
<text x="313.7" y="133.1">PA15</text>
<text x="313.7" y="135.6">PC4</text>
<text x="156.9" y="143.3">PB0_TIM3CH3</text>
<text x="228.6" y="138.2">PE3</text>
<text x="228.6" y="142">PB8_CAN1_RX</text>
<text x="313.7" y="138.2">PC5</text>
<text x="313.7" y="140.7">PC8_TIM8CH1</text>
<text x="313.7" y="143.3">PG11</text>
<text x="156.2" y="148.3">PB1_TIM3CH4</text>
<text x="156.6" y="145.8">PC5</text>
<text x="228.6" y="144.5">PB9_CAN1_TX</text>
<text x="229.9" y="148.3">PB7_I2C1_SDA</text>
<text x="313.7" y="145.8">PG13</text>
<text x="313.7" y="148.3">PG14</text>
<text x="45.7" y="156">PB11_I2C2_SDA</text>
<text x="156.2" y="150.9">PA5_DAC_OUT2</text>
<text x="156.2" y="156">PA7_ADC1_IN7</text>
<text x="156.2" y="153.4">PA4_DAC_OUT1</text>
<text x="229.9" y="154.7">PC6_TIM3CH1</text>
<text x="229.9" y="150.9">PB6_I2C1_SCL</text>
<text x="313.7" y="152.1">PC2_OTG_FS_OC</text>
<text x="313.7" y="154.7">PH12_OTG_FS_PWRON</text>
<text x="156.2" y="161">PC4</text>
<text x="156.2" y="158.5">PA2</text>
<text x="229.9" y="157.2">PC7_TIM3CH2</text>
<text x="229.9" y="159.8">PB0_TIM3CH3</text>
<text x="313.7" y="157.2">PB11_I2C2_SDA</text>
<text x="313.7" y="159.8">PD5</text>
<text x="45.7" y="166.1">PB15_USART1_RX</text>
<text x="45.7" y="163.6">PB14_USART1_TX</text>
<text x="229.9" y="162.3">PB1_TIM3CH4</text>
<text x="229.9" y="164.8">PH10_TIM5CH1</text>
<text x="231.1" y="167.4">PC9_TIM8CH4</text>
<text x="313.7" y="163.6">PB3</text>
<text x="313.7" y="166.1">PB4</text>
<text x="45.7" y="173.7">ESP32_MTCK</text>
<text x="45.7" y="171.2">ESP32_MTDI</text>
<text x="45.7" y="168.7">ESP32_MTMS</text>
<text x="156.2" y="173.7">PC2_OTG_FS_OC</text>
<text x="156.2" y="168.7">PA3_ADC1_IN3</text>
<text x="156.2" y="171.2">PA0</text>
<text x="231.1" y="171.2">RESET_L</text>
<text x="232.7" y="173.7">BOOT0</text>
<text x="313.7" y="168.7">PG9</text>
<text x="313.7" y="171.2">PG10</text>
<text x="313.7" y="173.7">PD6</text>
<text x="45.7" y="178.8">PH10_TIM5CH1</text>
<text x="45.7" y="176.3">ESP32_MTDO</text>
<text x="156.2" y="176.3">VREF</text>
<text x="156.2" y="178.8">PA1</text>
<text x="247.6" y="179.2">File: STM32F7.sch</text>
<text x="313.7" y="176.3">PD7</text>
<text x="45.7" y="181.4">PG3</text>
<text x="156.2" y="183.9">PC0_ADC1_IN10</text>
<text x="45.7" y="191.5">PC7_TIM3CH2</text>
<text x="45.7" y="189">PC6_TIM3CH1</text>
<text x="156.2" y="189">RESET_L</text>
<text x="156.2" y="186.4">PC1_ADC1_IN11</text>
<text x="156.2" y="191.5">PI9_UART4_RX</text>
<text x="45.7" y="196.6">PC8_TIM8CH1</text>
<text x="45.7" y="194.1">PH12_OTG_FS_PWRON</text>
<text x="156.2" y="196.6">PE3</text>
<text x="156.2" y="194.1">VBAT</text>
<text x="45.7" y="199.1">PA9</text>
<text x="45.7" y="201.7">PC9_TIM8CH4</text>
<text x="156.2" y="199.1">PB9_CAN1_TX</text>
<text x="156.2" y="201.7">PB7_I2C1_SDA</text>
<text x="45.7" y="204.2">PA10</text>
<text x="156.2" y="204.2">PB8_CAN1_RX</text>
<text x="75.9" y="234.9" transform="rotate(-90 75.9 234.9)">PH13_UART4_TX</text>
<text x="78.5" y="234.9" transform="rotate(-90 78.5 234.9)">PC10_SPI3_SCK</text>
<text x="81" y="234.9" transform="rotate(-90 81 234.9)">PA13_SWDIO</text>
<text x="83.6" y="234.9" transform="rotate(-90 83.6 234.9)">PA14_SWCLK</text>
<text x="86.1" y="234.9" transform="rotate(-90 86.1 234.9)">PC11_SPI3_MISO</text>
<text x="91.2" y="234.9" transform="rotate(-90 91.2 234.9)">USB_D_N</text>
<text x="93.7" y="234.9" transform="rotate(-90 93.7 234.9)">USB_D_P</text>
<text x="98.8" y="234.9" transform="rotate(-90 98.8 234.9)">PA15</text>
<text x="101.3" y="234.9" transform="rotate(-90 101.3 234.9)">PD5</text>
<text x="106.4" y="234.9" transform="rotate(-90 106.4 234.9)">PD6</text>
<text x="109" y="234.9" transform="rotate(-90 109 234.9)">PD7</text>
<text x="111.5" y="234.9" transform="rotate(-90 111.5 234.9)">PG9</text>
<text x="114" y="234.9" transform="rotate(-90 114 234.9)">PG10</text>
<text x="116.6" y="234.9" transform="rotate(-90 116.6 234.9)">PB3</text>
<text x="119.1" y="234.9" transform="rotate(-90 119.1 234.9)">PB4</text>
<text x="121.7" y="234.9" transform="rotate(-90 121.7 234.9)">BOOT0</text>
<text x="124.2" y="234.9" transform="rotate(-90 124.2 234.9)">PG11</text>
<text x="126.7" y="234.9" transform="rotate(-90 126.7 234.9)">PG13</text>
<text x="129.3" y="234.9" transform="rotate(-90 129.3 234.9)">PG14</text>
<text x="131.8" y="234.9" transform="rotate(-90 131.8 234.9)">PB5_SPI3_MOSI</text>
<text x="139.4" y="234.9" transform="rotate(-90 139.4 234.9)">PB6_I2C1_SCL</text>
</g>
<g font-size="1.8" fill="#848400">
<text x="170.4" y="69.2">ESP32_MOSI</text>
<text x="170.4" y="71.8">ESP32_MISO</text>
<text x="171.2" y="66.7">ESP32_CLK</text>
<text x="249.2" y="71.8">SPI2_MISO</text>
<text x="249.2" y="69.2">SPI2_MOSI</text>
<text x="249.2" y="66.7">PD3_SPI2_SCK</text>
<text x="295.6" y="69.2">QUAD_SPI.CS_L</text>
<text x="296.4" y="71.8">QUAD_SPI.SCK</text>
<text x="363.5" y="71.8">QUAD_SPI.SCK</text>
<text x="363.5" y="69.2">QUAD_SPI.CS_L</text>
<text x="166.9" y="76.8">ESP32_RESET_L</text>
<text x="172.4" y="74.3">ESP32_CS</text>
<text x="249.2" y="74.3">SPI2_CS</text>
<text x="249.2" y="76.8">PF7</text>
<text x="294.1" y="74.3">QUAD_SPI.IO[0..3]</text>
<text x="363.5" y="74.3">QUAD_SPI.IO[0..3]</text>
<text x="162.3" y="81.9">ESP32_TX_UART5_RX</text>
<text x="167.7" y="79.4">ESP32_BOOT_L</text>
<text x="249.2" y="79.4">PI10</text>
<text x="249.2" y="81.9">PD2_UART5_RX</text>
<text x="298.7" y="81.9">RAM.A[0..15]</text>
<text x="363.5" y="81.9">RAM.A[0..15]</text>
<text x="162.3" y="84.5">UART5_TX_ESP32_RX</text>
<text x="249.2" y="84.5">UART5_TX</text>
<text x="299.3" y="87">RAM.RAS_L</text>
<text x="301.4" y="89.5">RAM.CKE</text>
<text x="301.5" y="84.5">RAM.CLK</text>
<text x="363.5" y="84.5">RAM.CLK</text>
<text x="363.5" y="89.5">RAM.CKE</text>
<text x="363.5" y="87">RAM.RAS_L</text>
<text x="249.2" y="95.9">VREF</text>
<text x="249.2" y="93.3">VBAT</text>
<text x="299.3" y="92.1">RAM.CAS_L</text>
<text x="300.6" y="94.6">RAM.CS_L</text>
<text x="363.5" y="92.1">RAM.CAS_L</text>
<text x="363.5" y="94.6">RAM.CS_L</text>
<text x="146.3" y="101">ESP32_MTDI</text>
<text x="165.5" y="97.2">ESP32_ADC1_CH7</text>
<text x="249.2" y="98.4">PA4_DAC_OUT1</text>
<text x="249.2" y="101">PA5_DAC_OUT2</text>
<text x="299.9" y="99.7">RAM.DQML</text>
<text x="300.2" y="97.2">RAM.WE_L</text>
<text x="363.5" y="97.2">RAM.WE_L</text>
<text x="363.5" y="99.7">RAM.DQML</text>
<text x="146.3" y="103.5">ESP32_MTCK</text>
<text x="146.3" y="106">ESP32_MTMS</text>
<text x="249.2" y="103.5">PA3_ADC1_IN3</text>
<text x="249.2" y="106">PA7_ADC1_IN7</text>
<text x="297.3" y="104.8">RAM.DQ[0..15]</text>
<text x="299.7" y="102.2">RAM.DQMH</text>
<text x="363.5" y="102.2">RAM.DQMH</text>
<text x="363.5" y="104.8">RAM_DQ[0..15]</text>
<text x="146.3" y="108.6">ESP32_MTDO</text>
<text x="249.2" y="108.6">PC0_ADC1_IN10</text>
<text x="249.2" y="111.1">PC1_ADC1_IN11</text>
<text x="306.2" y="111.1">PA0</text>
<text x="306.2" y="113.7">PA1</text>
<text x="249.2" y="117.5">SPI3_MOSI</text>
<text x="249.2" y="114.9">PC10_SPI3_SCK</text>
<text x="306.2" y="116.2">PA2</text>
<text x="306.2" y="118.7">PA9</text>
<text x="249.2" y="123.8">UART4_RX</text>
<text x="249.2" y="120">PC11_SPI3_MISO</text>
<text x="301.4" y="123.8">USB_D_N</text>
<text x="305.2" y="121.3">PA10</text>
<text x="249.2" y="130.2">USART1_RX</text>
<text x="249.2" y="126.4">UART4_TX</text>
<text x="297.7" y="131.4">PA14_SWCLK</text>
<text x="298.2" y="128.9">PA13_SWDIO</text>
<text x="301.5" y="126.4">USB_D_P</text>
<text x="249.2" y="132.7">USART1_TX</text>
<text x="249.2" y="136.5">PG3</text>
<text x="305.2" y="134">PA15</text>
<text x="306.2" y="136.5">PC4</text>
<text x="249.2" y="142.9">CAN1_RX</text>
<text x="249.2" y="139.1">PE3</text>
<text x="297.6" y="141.6">PC8_TIM8CH1</text>
<text x="306.2" y="139.1">PC5</text>
<text x="249.2" y="149.2">I2C1_SDA</text>
<text x="249.2" y="145.4">CAN1_TX</text>
<text x="305.1" y="144.1">PG11</text>
<text x="305.1" y="146.7">PG13</text>
<text x="305.1" y="149.2">PG14</text>
<text x="249.2" y="151.8">I2C1_SCL</text>
<text x="249.2" y="155.6">PC6_TIM3CH1</text>
<text x="294.8" y="155.6">OTG_FS_PWRON</text>
<text x="298.9" y="153">OTG_FS_OC</text>
<text x="249.2" y="160.7">PB0_TIM3CH3</text>
<text x="249.2" y="158.1">PC7_TIM3CH2</text>
<text x="301.2" y="158.1">I2C2_SDA</text>
<text x="306.2" y="160.7">PD5</text>
<text x="249.2" y="163.2">PB1_TIM3CH4</text>
<text x="249.2" y="165.7">PH10_TIM5CH1</text>
<text x="306.2" y="164.5">PB3</text>
<text x="306.2" y="167">PB4</text>
<text x="249.2" y="168.3">PC9_TIM8CH4</text>
<text x="249.2" y="172.1">RESET_L</text>
<text x="305.1" y="172.1">PG10</text>
<text x="306.1" y="169.5">PG9</text>
<text x="249.2" y="174.6">BOOT0</text>
<text x="306.2" y="174.6">PD6</text>
<text x="306.2" y="177.2">PD7</text>
</g>
<g font-size="1.8" fill="#008484">
<text x="61.8" y="118.7">+3V3</text>
<text x="90.1" y="136.6">EmbedMeadow</text>
<text x="90.5" y="134">J2</text>
<text x="109.9" y="143.4" transform="rotate(-90 109.9 143.4)">GND</text>
<text x="56.6" y="245.1">GND</text>
</g>
</svg>
